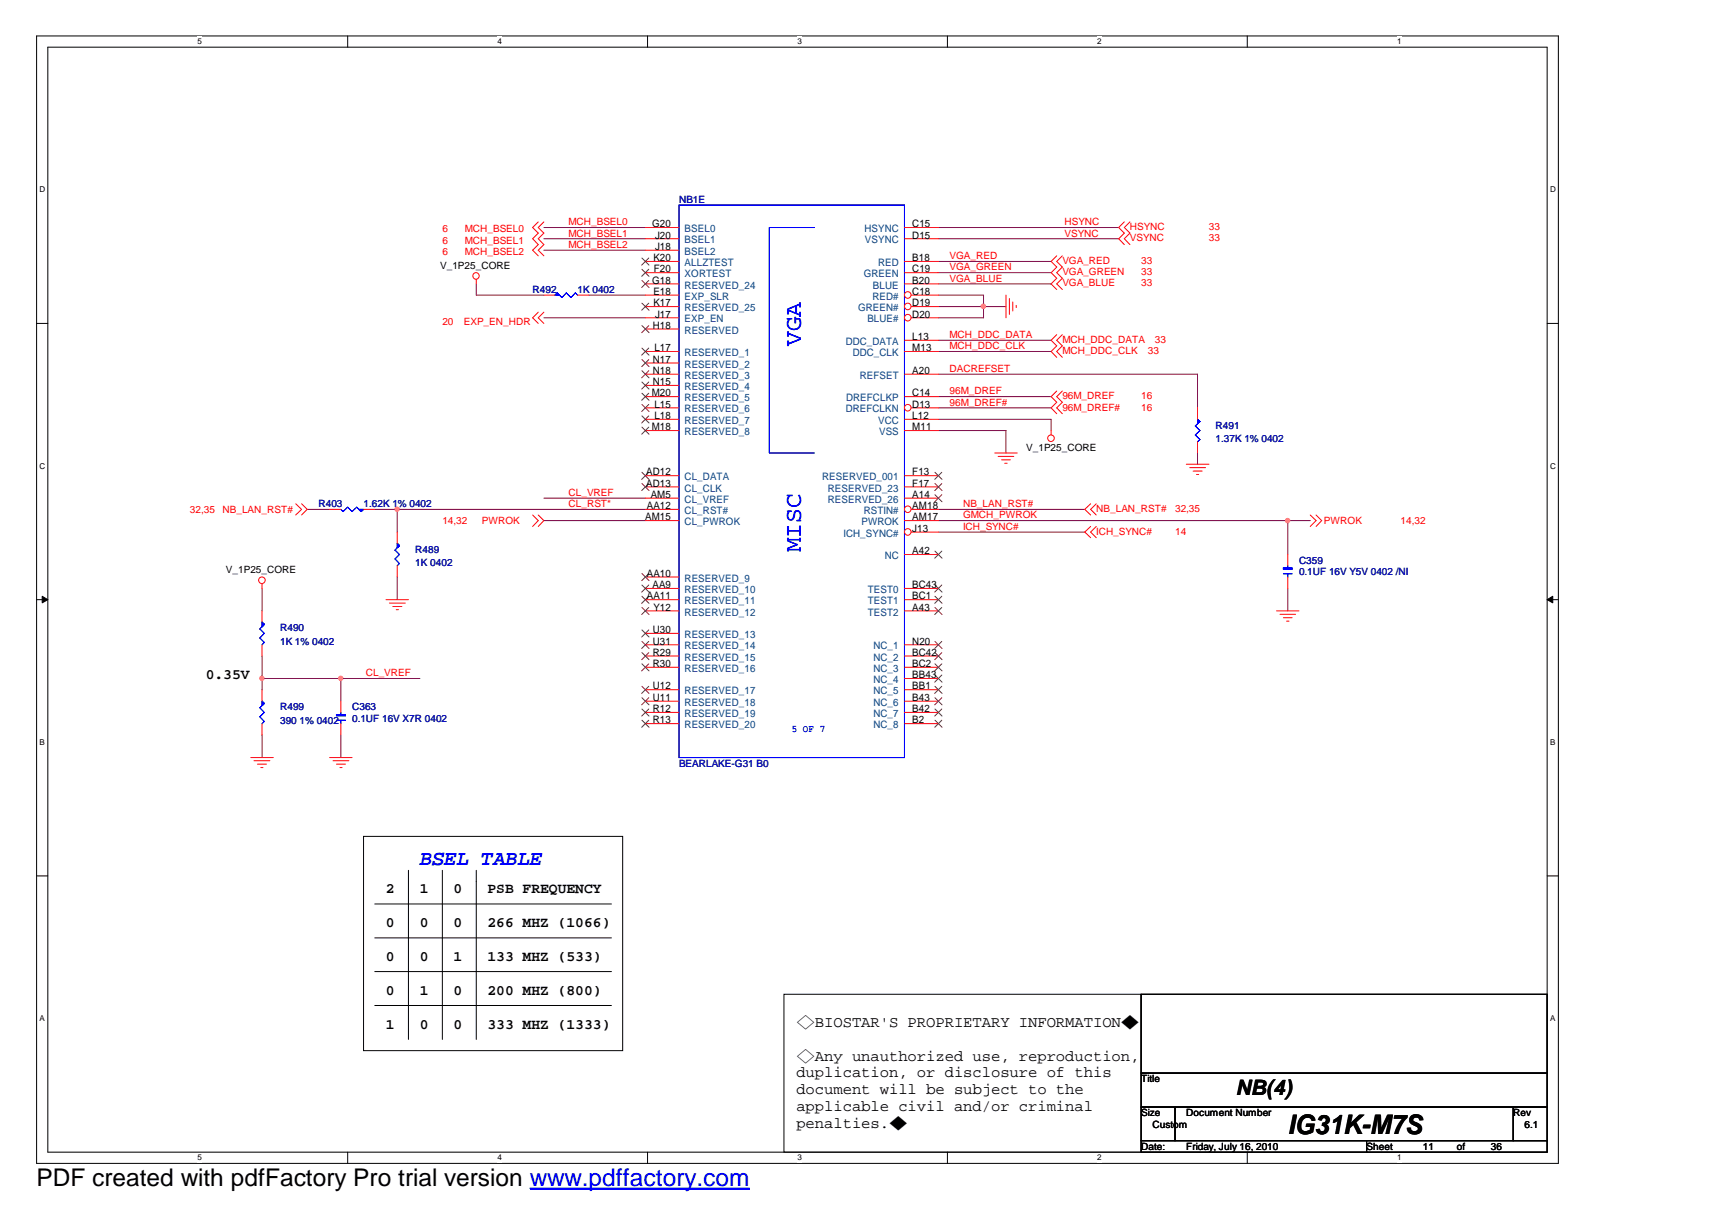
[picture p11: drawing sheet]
<svg xmlns="http://www.w3.org/2000/svg" width="297mm" height="210mm" viewBox="0 0 297 210" stroke-linecap="round" stroke-linejoin="round" font-family="sans-serif">
<path d="M6.3 6.2h264.1v195.6h-264.1zM8.3 8.2h260.1v191.7h-260.1z" fill="none" stroke="#000" stroke-width=".17"/>
<g fill="#fff">
<path d="M34.3 6.4h.8v1.6h-.8z"/>
<path d="M34.3 200h.8v1.6h-.8z"/>
</g>
<path d="M60.3 6.2v2M60.3 199.9v1.9" fill="none" stroke="#000" stroke-width=".17"/>
<g fill="#fff">
<path d="M86.3 6.4h.8v1.6h-.8z"/>
<path d="M86.3 200h.8v1.6h-.8z"/>
</g>
<path d="M112.4 6.2v2M112.4 199.9v1.9" fill="none" stroke="#000" stroke-width=".17"/>
<g fill="#fff">
<path d="M138.3 6.4h.8v1.6h-.8z"/>
<path d="M138.3 200h.8v1.6h-.8z"/>
</g>
<path d="M164.4 6.2v2M164.4 199.9v1.9" fill="none" stroke="#000" stroke-width=".17"/>
<g fill="#fff">
<path d="M190.4 6.4h.7v1.6h-.7z"/>
<path d="M190.4 200h.7v1.6h-.7z"/>
</g>
<path d="M216.4 6.2v2M216.4 199.9v1.9" fill="none" stroke="#000" stroke-width=".17"/>
<g fill="#fff">
<path d="M242.4 6.4h.8v1.6h-.8z"/>
<path d="M242.4 200h.8v1.6h-.8z"/>
<path d="M6.9 32.1h.9v1.6h-.9z"/>
<path d="M268.9 32.1h1v1.6h-1z"/>
<path d="M6.9 80h.9v1.6h-.9z"/>
<path d="M268.9 80h1v1.6h-1z"/>
</g>
<path d="M6.3 56.1h2M268.4 56.1h2" fill="none" stroke="#000" stroke-width=".17"/>
<g fill="#fff">
<path d="M6.9 127.9h.8v1.6h-.8z"/>
<path d="M268.9 127.9h.9v1.6h-.9z"/>
</g>
<path d="M6.3 104h2M268.4 104h2" fill="none" stroke="#000" stroke-width=".17"/>
<g fill="#000" stroke="#000" stroke-width=".17">
<path d="M7.3 103.4l1 .6-1 .6z" fill-rule="evenodd"/>
<path d="M268.4 104l1-.6v1.2z" fill-rule="evenodd"/>
</g>
<g fill="#fff">
<path d="M6.9 175.8h.8v1.6h-.8z"/>
<path d="M268.9 175.8h.9v1.6h-.9z"/>
</g>
<g fill="none" stroke="#000" stroke-width=".17">
<path d="M6.3 151.9h2M63.1 145.1h44.9v37.2h-44.9zM65 156.8h41.1M70.9 151v29.3M76.8 151v29.3M82.6 151v29.3M268.4 151.9h2M65 162.7h41.1M65 168.5h41.1M65 174.4h41.1M136 172.5h62v27.4h-62zM198 172.5h70.4v13.7h-70.4z"/>
<path d="M198 186.2h70.4v5.8h-70.4zM198 192h5.9v5.9h-5.9zM198 197.9h39.1v2h-39.1zM203.9 192h58.7v5.9h-58.7zM237.1 197.9h31.3v2h-31.3zM262.6 192h5.8v5.9h-5.8z"/>
</g>
<g fill="none" stroke="#800040" stroke-width=".17">
<path d="M94.4 39.5h17.6M162.8 39.5h31.3M82.6 49.2v2h11.8M94.4 41.4h17.6M94.4 55.1h17.6M94.4 43.4h17.6M102.2 51.2h9.8M162.8 41.4h31.3M162.8 51.2h7.8v3.9h-7.8M162.8 45.4h19.6M162.8 47.3h19.6M162.8 49.2h19.6"/>
<path d="M162.8 59h19.6M162.8 53.2h11.7M162.8 74.7h11.7v3.9M162.8 72.7h19.6v2M162.8 70.8h19.6M162.8 68.8h19.6M162.8 64.9h45v5.9M162.8 61h19.6M207.8 78.6v1.9M53.3 88.4h3.9M65 88.4h47M68.9 88.4v3.9"/>
<path d="M94.4 86.4h17.6M94.4 90.3h17.6M162.8 88.4h25.4M162.8 90.3h64.5M162.8 92.3h25.4M223.4 90.3v5.9M45.5 102.1v3.9M45.5 113.8v5.8M45.5 117.7h27.4M59.1 117.7v3.9M68.9 100.1v3.9M223.4 102.1v3.9"/>
<path d="M45.5 127.5v3.9M59.1 127.5v3.9"/>
</g>
<g fill="#f0f" stroke="#f0f" stroke-width=".17">
<circle cx="59.1" cy="117.7" r=".37"/>
<circle cx="45.4" cy="117.7" r=".37"/>
<circle cx="223.4" cy="90.3" r=".38"/>
<circle cx="68.9" cy="88.3" r=".37"/>
<circle cx="170.6" cy="53.1" r=".38"/>
</g>
<g fill="none" stroke="#f00" stroke-width=".17">
<path d="M93.4 38.5l-1 1 1 .9-1 1 1 1-1 1 1 1M94.4 38.5l-1 1 1 .9-1 1 1 1-1 1 1 1M112 39.5h5.8M156.9 39.5h5.9M195.1 38.5l-1 1 1 .9-1 1 1 1M196 38.5l-.9 1 .9 .9-.9 1 .9 1M82.6 48.5v.7M93.4 54.2l-1 .9 1 1M94.4 54.2l-1 .9 1 1M112 41.4h5.8M112 43.4h5.8M112 45.4h5.8"/>
<path d="M112 47.3h5.8M112 49.2h5.8M112 51.2h5.8M112 53.2h5.8M112 55.1h5.8M112 57.1h5.8M156.9 41.4h5.9M156.9 45.4h5.9M156.9 47.3h5.9M156.9 49.2h5.9M174.5 51.2v3.9M175.1 51.8v2.7"/>
<path d="M175.7 52.4v1.5M176.3 53v.4M183.3 58.1l-.9 .9 .9 1-.9 1 .9 1M183.3 44.4l-.9 1 .9 .9-.9 1 .9 1-.9 .9 .9 1M184.3 58.1l-1 .9 1 1-1 1 1 1M184.3 44.4l-1 1 1 .9-1 1 1 1-1 .9 1 1M112 61h5.8M112 63h5.8M112 64.9h5.8M112 66.9h5.8M112 68.8h5.8M112 70.8h5.8"/>
<path d="M112 72.7h5.8M112 74.7h5.8M172.6 78.6h3.9M173.2 79.2h2.7M173.8 79.8h1.5M182.4 74.7v.8M183.3 67.8l-.9 1 .9 1-.9 1 .9 1M184.3 67.8l-1 1 1 1-1 1 1 1M207.8 70.8v1.9M207.8 76.6v2M51.3 87.4l1 1-1 .9M52.3 87.4l1 1-1 .9"/>
<path d="M57.2 88.4h1.9M63.1 88.4h1.9M68.9 92.3v1.9M68.9 98.1v2M92.4 89.3l1 1-1 1M93.4 89.3l1 1-1 1M112 88.4h5.8M112 82.5h5.8M112 84.5h5.8M112 86.4h5.8M112 90.3h5.8M174.3 80.4h.5"/>
<path d="M189.2 87.4l-1 1 1 .9M189.2 91.3l-1 1 1 1M190.2 87.4l-1 1 1 .9M190.2 91.3l-1 1 1 1M205.8 80.5h4M206.4 81.1h2.8M207 81.7h1.6M207.6 82.3h.4M223.4 96.2v1.9M227.3 89.3l1 1-1 1M228.3 89.3l1 1-1 1M45.5 101.3v.8"/>
<path d="M45.5 106v1.9M45.5 111.9v1.9M67 104h3.9M67.6 104.6h2.7M68.2 105.2h1.5M68.7 105.8h.4M112 106h5.8M112 104h5.8M112 100.1h5.8M112 102.1h5.8M112 109.9h5.8M112 111.9h5.8"/>
<path d="M112 113.8h5.8M112 115.8h5.8M112 119.6h5.8M221.5 106h3.9M222.1 106.6h2.7M222.7 107.2h1.5M223.2 107.8h.4M223.4 100.1v2M43.5 131.4h3.9M44.1 132h2.7M44.7 132.6h1.5M45.3 133.2h.3"/>
<path d="M57.2 131.4h3.9M57.8 132h2.7M58.4 132.6h1.5M59 133.2h.4M59.1 121.6v2M59.1 125.5v2M112 121.6h5.8M112 123.6h5.8M112 125.5h5.8"/>
<circle cx="82.6" cy="47.9" r=".56"/>
<circle cx="182.4" cy="76" r=".57"/>
<circle cx="45.4" cy="100.7" r=".57"/>
</g>
<path d="M117.8 35.6h39.1v95.8h-39.1zM141.3 39.5h-7.8v39.1h7.8M207.8 72.7l.4 .4-.8 .8 .8 .8-.8 .8 .8 .8-.4 .3M59.1 88.4l.4 .3 .8-.7 .8 .7 .8-.7 .8 .7 .4-.3M68.9 94.2l.4 .4-.8 .8 .8 .8-.8 .8 .8 .8-.4 .3M222.7 99.5h1.5M223.4 98.1v.4M223.4 99.5v.6M45.5 107.9l.3 .4-.7 .8 .7 .8-.7 .8 .7 .7-.3 .5M58.4 124.9h1.5M59.1 123.6v.4M59.1 124.9v.6" fill="none" stroke="#00f" stroke-width=".17"/>
<g fill="#00f" stroke="#00f" stroke-width=".17">
<path d="M58.4 124h1.5v.2h-1.5z" fill-rule="evenodd"/>
<path d="M58.4 124h1.5v.2h-1.5z" fill-rule="evenodd"/>
<path d="M222.7 98.5h1.5v.2h-1.5z" fill-rule="evenodd"/>
<path d="M222.7 98.5h1.5v.2h-1.5z" fill-rule="evenodd"/>
<path d="M207.8 72.7l.4 .4-.4 .4 .4-.4-.4 .4z" fill-rule="evenodd"/>
<path d="M207.8 72.7l.4 .4-.4 .4 .4-.4-.4 .4z" fill-rule="evenodd"/>
<path d="M62.3 88.4h.8l-.4 .3z" fill-rule="evenodd"/>
<path d="M62.3 88.4h.8l-.4 .3z" fill-rule="evenodd"/>
<path d="M68.9 94.2l.4 .4-.4 .4 .4-.4-.4 .4z" fill-rule="evenodd"/>
<path d="M68.9 94.2l.4 .4-.4 .4 .4-.4-.4 .4z" fill-rule="evenodd"/>
<path d="M45.5 107.9l.3 .4-.3 .4 .3-.4-.3 .4z" fill-rule="evenodd"/>
<path d="M45.5 107.9l.3 .4-.3 .4 .3-.4-.3 .4z" fill-rule="evenodd"/>
</g>
<g fill="none" stroke="#804000" stroke-width=".17">
<path d="M111.4 44.8l1.2 1.2M111.4 46.7l1.2 1.2M111.4 48.7l1.2 1.2M111.4 52.6l1.2 1.2M111.4 56.5l1.2 1.2M112.6 44.8l-1.3 1.2M112.6 46.7l-1.3 1.2M112.6 48.7l-1.3 1.2M112.6 52.6l-1.3 1.2M112.6 56.5l-1.3 1.2M111.4 60.4l1.2 1.2M111.4 62.4l1.2 1.2"/>
<path d="M111.4 64.3l1.2 1.2M111.4 66.3l1.2 1.2M111.4 68.2l1.2 1.2M111.4 70.2l1.2 1.2M111.4 72.2l1.2 1.2M111.4 74.1l1.2 1.2M112.6 60.4l-1.3 1.2M112.6 62.4l-1.3 1.2M112.6 64.3l-1.3 1.2M112.6 66.3l-1.3 1.2M112.6 68.2l-1.3 1.2M112.6 70.2l-1.3 1.2"/>
<path d="M112.6 72.2l-1.3 1.2M112.6 74.1l-1.3 1.2M111.4 99.5l1.2 1.2M111.4 81.9l1.2 1.3M111.4 83.9l1.2 1.2M112.6 99.5l-1.3 1.2M112.6 81.9l-1.3 1.3M112.6 83.9l-1.3 1.2M111.4 101.5l1.2 1.2M111.4 103.4l1.2 1.3M111.4 105.4l1.2 1.2M111.4 109.3l1.2 1.2"/>
<path d="M111.4 111.3l1.2 1.2M111.4 113.2l1.2 1.2M111.4 115.2l1.2 1.2M111.4 119.1l1.2 1.2M112.6 101.5l-1.3 1.2M112.6 103.4l-1.3 1.3M112.6 105.4l-1.3 1.2M112.6 109.3l-1.3 1.2M112.6 111.3l-1.3 1.2M112.6 113.2l-1.3 1.2M112.6 115.2l-1.3 1.2M112.6 119.1l-1.3 1.2"/>
<path d="M111.4 121l1.2 1.3M111.4 123l1.2 1.2M111.4 124.9l1.2 1.3M112.6 121l-1.3 1.3M112.6 123l-1.3 1.2M112.6 124.9l-1.3 1.3"/>
</g>
<circle cx="157.5" cy="51.2" r=".57" fill="#fff" stroke="#f00" stroke-width=".17"/>
<path d="M158.1 51.2h4.7" fill="none" stroke="#f00" stroke-width=".17"/>
<circle cx="157.5" cy="53.2" r=".57" fill="#fff" stroke="#f00" stroke-width=".17"/>
<path d="M158.1 53.2h4.7" fill="none" stroke="#f00" stroke-width=".17"/>
<circle cx="157.5" cy="55.1" r=".57" fill="#fff" stroke="#f00" stroke-width=".17"/>
<path d="M156.9 59h5.9M158.1 55.1h4.7M156.9 61h5.9M156.9 64.9h5.9M156.9 68.8h5.9" fill="none" stroke="#f00" stroke-width=".17"/>
<circle cx="157.5" cy="70.7" r=".57" fill="#fff" stroke="#f00" stroke-width=".17"/>
<path d="M156.9 72.7h5.9M156.9 74.7h5.9M158.1 70.8h4.7M156.9 82.5h5.9M156.9 84.5h5.9M156.9 86.4h5.9" fill="none" stroke="#f00" stroke-width=".17"/>
<path d="M162.2 81.9l1.2 1.3M162.2 83.9l1.2 1.2M162.2 85.8l1.2 1.3M163.4 81.9l-1.2 1.3M163.4 83.9l-1.2 1.2M163.4 85.8l-1.2 1.3" fill="none" stroke="#804000" stroke-width=".17"/>
<circle cx="157.5" cy="88.3" r=".57" fill="#fff" stroke="#f00" stroke-width=".17"/>
<path d="M156.9 90.3h5.9M158.1 88.4h4.7" fill="none" stroke="#f00" stroke-width=".17"/>
<circle cx="157.5" cy="92.3" r=".57" fill="#fff" stroke="#f00" stroke-width=".17"/>
<g fill="none" stroke="#f00" stroke-width=".17">
<path d="M94.4 51.2h1.9M100.2 51.2h2M156.9 96.2h5.9M158.1 92.3h4.7M45.5 119.6v2M156.9 102.1h5.9M156.9 104h5.9M156.9 106h5.9M156.9 111.9h5.9M156.9 113.8h5.9M156.9 115.8h5.9M156.9 117.7h5.9"/>
<path d="M156.9 119.6h5.9M45.5 125.5v2M156.9 121.6h5.9M156.9 123.6h5.9M156.9 125.5h5.9"/>
</g>
<g fill="none" stroke="#804000" stroke-width=".17">
<path d="M162.2 95.6l1.2 1.2M163.4 95.6l-1.2 1.2M162.2 101.5l1.2 1.2M162.2 103.4l1.2 1.3M162.2 105.4l1.2 1.2M162.2 111.3l1.2 1.2M162.2 113.2l1.2 1.2M162.2 115.2l1.2 1.2M162.2 117.1l1.2 1.2M162.2 119.1l1.2 1.2M163.4 101.5l-1.2 1.2M163.4 103.4l-1.2 1.3"/>
<path d="M163.4 105.4l-1.2 1.2M163.4 111.3l-1.2 1.2M163.4 113.2l-1.2 1.2M163.4 115.2l-1.2 1.2M163.4 117.1l-1.2 1.2M163.4 119.1l-1.2 1.2M162.2 121l1.2 1.3M162.2 123l1.2 1.2M162.2 124.9l1.2 1.3M163.4 121l-1.2 1.3M163.4 123l-1.2 1.2M163.4 124.9l-1.2 1.3"/>
</g>
<path d="M96.3 51.2l.4-.4 .8 .8 .8-.8 .8 .8 .7-.8 .4 .4M45.5 121.6l.3 .4-.7 .8 .7 .8-.7 .7 .7 .9-.3 .3" fill="none" stroke="#00f" stroke-width=".17"/>
<g fill="#00f" stroke="#00f" stroke-width=".17">
<path d="M96.7 50.8l.4 .4h-.8l.4-.4 .4 .4z" fill-rule="evenodd"/>
<path d="M96.7 50.8l.4 .4h-.8l.4-.4 .4 .4z" fill-rule="evenodd"/>
<path d="M45.5 121.6l.3 .4-.3 .4 .3-.4-.3 .4z" fill-rule="evenodd"/>
<path d="M45.5 121.6l.3 .4-.3 .4 .3-.4-.3 .4z" fill-rule="evenodd"/>
</g>
<g fill="#f0f" stroke="#f0f" stroke-width=".17">
<circle cx="59.1" cy="117.7" r=".37"/>
<circle cx="45.4" cy="117.7" r=".37"/>
<circle cx="223.4" cy="90.3" r=".38"/>
<circle cx="68.9" cy="88.3" r=".37"/>
<circle cx="170.6" cy="53.1" r=".38"/>
</g>
<path d="M91.9 206.1h38.1" fill="none" stroke="#00f" stroke-width=".18"/>
<path d="M91.9 206.3h38.1" fill="none" stroke="#00f" stroke-width=".3"/>
<text font-size="4.7" x="223.4" y="196.7">IG31K-M7S</text>
<text font-size="4.2" x="6.3" y="205.7">PDF created with pdfFactory Pro trial version www.pdffactory.com</text>
<g font-size="4.1" fill="#00f">
<text x="138.9" y="60" transform="rotate(-90 138.9 60)">VGA</text>
<text x="138.9" y="95.8" transform="rotate(-90 138.9 95.8)">MISC</text>
</g>
<text font-size="3.7" fill="#00f" x="72.9" y="150.1">BSEL TABLE</text>
<text font-size="3.7" x="214.4" y="189.9">NB(4)</text>
<g font-size="2.7">
<text x="138.2" y="178.2">◇BIOSTAR'S PROPRIETARY INFORMATION◆</text>
<text x="138.2" y="184">◇Any unauthorized use, reproduction,</text>
<text x="138.2" y="186.9">duplication, or disclosure of this</text>
<text x="138.2" y="189.8">document will be subject to the</text>
<text x="138.2" y="192.8">applicable civil and/or criminal</text>
<text x="138.2" y="195.7">penalties.◆</text>
</g>
<g font-size="2.5">
<text x="35.7" y="117.8">0.35V</text>
<text x="67" y="155">2</text>
<text x="72.9" y="155">1</text>
<text x="78.7" y="155">0</text>
<text x="84.6" y="155">PSB FREQUENCY</text>
<text x="67" y="160.8">0</text>
<text x="72.9" y="160.8">0</text>
<text x="78.7" y="160.8">0</text>
<text x="84.6" y="160.8">266 MHZ (1066)</text>
<text x="67" y="166.7">0</text>
<text x="72.9" y="166.7">0</text>
<text x="78.7" y="166.7">1</text>
<text x="84.6" y="166.7">133 MHZ (533)</text>
<text x="67" y="172.6">0</text>
<text x="72.9" y="172.6">1</text>
<text x="78.7" y="172.6">0</text>
<text x="84.6" y="172.6">200 MHZ (800)</text>
<text x="67" y="178.4">1</text>
<text x="72.9" y="178.4">0</text>
<text x="78.7" y="178.4">0</text>
<text x="84.6" y="178.4">333 MHZ (1333)</text>
</g>
<g font-size="1.8">
<text x="113.2" y="39.4">G20</text>
<text x="113.7" y="41.4">J20</text>
<text x="158.3" y="39.4">C15</text>
<text x="158.3" y="41.4">D15</text>
<text x="113.4" y="45.3">K20</text>
<text x="113.5" y="47.3">F20</text>
<text x="113.7" y="43.4">J18</text>
<text x="158.3" y="45.3">B18</text>
<text x="158.3" y="47.3">C19</text>
<text x="113.2" y="49.2">G18</text>
<text x="113.4" y="51.2">E18</text>
<text x="113.4" y="53.1">K17</text>
<text x="158.3" y="49.2">B20</text>
<text x="158.3" y="51.2">C18</text>
<text x="158.3" y="53.1">D19</text>
<text x="113.3" y="57">H18</text>
<text x="113.7" y="55.1">J17</text>
<text x="158.3" y="55.1">D20</text>
<text x="158.3" y="59">L13</text>
<text x="113.3" y="62.9">N17</text>
<text x="113.3" y="64.9">N18</text>
<text x="113.5" y="60.9">L17</text>
<text x="158.3" y="60.9">M13</text>
<text x="158.3" y="64.9">A20</text>
<text x="113.1" y="68.8">M20</text>
<text x="113.3" y="66.8">N15</text>
<text x="113.5" y="70.7">L15</text>
<text x="158.3" y="68.8">C14</text>
<text x="158.3" y="70.7">D13</text>
<text x="113.1" y="74.6">M18</text>
<text x="113.5" y="72.7">L18</text>
<text x="158.3" y="72.7">L12</text>
<text x="158.3" y="74.6">M11</text>
<text x="112.1" y="82.5">AD12</text>
<text x="158.3" y="82.5">F13</text>
<text x="112.1" y="84.4">AD13</text>
<text x="112.2" y="88.3">AA12</text>
<text x="112.9" y="86.4">AM5</text>
<text x="158.3" y="84.4">F17</text>
<text x="158.3" y="86.4">A14</text>
<text x="158.3" y="88.3">AM18</text>
<text x="111.9" y="90.3">AM15</text>
<text x="158.3" y="90.3">AM17</text>
<text x="158.3" y="92.3">J13</text>
<text x="112.2" y="100">AA10</text>
<text x="158.3" y="96.2">A42</text>
<text x="112.2" y="104">AA11</text>
<text x="113.2" y="102">AA9</text>
<text x="113.4" y="105.9">Y12</text>
<text x="158.3" y="102">BC43</text>
<text x="158.3" y="104">BC1</text>
<text x="158.3" y="105.9">A43</text>
<text x="113.3" y="109.8">U30</text>
<text x="113.3" y="111.8">U31</text>
<text x="113.3" y="113.8">R29</text>
<text x="158.3" y="111.8">N20</text>
<text x="158.3" y="113.8">BC42</text>
<text x="113.3" y="115.7">R30</text>
<text x="113.3" y="119.6">U12</text>
<text x="158.3" y="115.7">BC2</text>
<text x="158.3" y="117.7">BB43</text>
<text x="158.3" y="119.6">BB1</text>
<text x="113.3" y="121.6">U11</text>
<text x="113.3" y="123.5">R12</text>
<text x="113.3" y="125.5">R13</text>
<text x="158.3" y="121.6">B43</text>
<text x="158.3" y="123.5">B42</text>
<text x="158.3" y="125.5">B2</text>
</g>
<g font-size="1.8" fill="#004080">
<text x="118.8" y="40.3">BSEL0</text>
<text x="150" y="40.3">HSYNC</text>
<text x="118.8" y="42.2">BSEL1</text>
<text x="118.8" y="44.2">BSEL2</text>
<text x="118.8" y="46.2">ALLZTEST</text>
<text x="150.1" y="42.2">VSYNC</text>
<text x="152.4" y="46.2">RED</text>
<text x="118.8" y="48.1">XORTEST</text>
<text x="118.8" y="50.1">RESERVED_24</text>
<text x="118.8" y="52">EXP_SLR</text>
<text x="118.8" y="54">RESERVED_25</text>
<text x="148.9" y="54">GREEN#</text>
<text x="149.9" y="48.1">GREEN</text>
<text x="151.4" y="52">RED#</text>
<text x="151.5" y="50.1">BLUE</text>
<text x="118.8" y="55.9">EXP_EN</text>
<text x="118.8" y="57.9">RESERVED</text>
<text x="146.7" y="59.8">DDC_DATA</text>
<text x="150.5" y="55.9">BLUE#</text>
<text x="118.8" y="61.8">RESERVED_1</text>
<text x="118.8" y="63.8">RESERVED_2</text>
<text x="118.8" y="65.7">RESERVED_3</text>
<text x="148" y="61.8">DDC_CLK</text>
<text x="149.2" y="65.7">REFSET</text>
<text x="118.8" y="67.7">RESERVED_4</text>
<text x="118.8" y="69.6">RESERVED_5</text>
<text x="118.8" y="71.6">RESERVED_6</text>
<text x="146.7" y="71.6">DREFCLKN</text>
<text x="146.8" y="69.6">DREFCLKP</text>
<text x="118.8" y="73.5">RESERVED_7</text>
<text x="118.8" y="75.5">RESERVED_8</text>
<text x="152.4" y="73.5">VCC</text>
<text x="152.5" y="75.5">VSS</text>
<text x="118.8" y="83.3">CL_DATA</text>
<text x="142.7" y="83.3">RESERVED_001</text>
<text x="118.8" y="85.3">CL_CLK</text>
<text x="118.8" y="87.2">CL_VREF</text>
<text x="118.8" y="89.2">CL_RST#</text>
<text x="143.6" y="85.3">RESERVED_23</text>
<text x="143.6" y="87.2">RESERVED_26</text>
<text x="149.9" y="89.2">RSTIN#</text>
<text x="118.8" y="91.1">CL_PWROK</text>
<text x="146.3" y="93.1">ICH_SYNC#</text>
<text x="149.5" y="91.1">PWROK</text>
<text x="118.8" y="100.9">RESERVED_9</text>
<text x="153.5" y="97">NC</text>
<text x="118.8" y="102.9">RESERVED_10</text>
<text x="118.8" y="104.8">RESERVED_11</text>
<text x="118.8" y="106.8">RESERVED_12</text>
<text x="150.6" y="102.9">TEST0</text>
<text x="150.6" y="104.8">TEST1</text>
<text x="150.6" y="106.8">TEST2</text>
<text x="118.8" y="110.7">RESERVED_13</text>
<text x="118.8" y="112.7">RESERVED_14</text>
<text x="151.6" y="112.7">NC_1</text>
<text x="118.8" y="114.6">RESERVED_15</text>
<text x="118.8" y="116.6">RESERVED_16</text>
<text x="151.6" y="114.6">NC_2</text>
<text x="151.6" y="116.6">NC_3</text>
<text x="151.6" y="118.5">NC_4</text>
<text x="118.8" y="120.5">RESERVED_17</text>
<text x="118.8" y="122.4">RESERVED_18</text>
<text x="118.8" y="124.4">RESERVED_19</text>
<text x="151.6" y="120.5">NC_5</text>
<text x="151.6" y="122.4">NC_6</text>
<text x="151.6" y="124.4">NC_7</text>
<text x="118.8" y="126.3">RESERVED_20</text>
<text x="151.6" y="126.3">NC_8</text>
</g>
<g font-size="1.7" fill="#000080">
<text x="117.8" y="35.2">NB1E</text>
<text x="92.4" y="50.9">R492</text>
<text x="100.2" y="50.9">1K 0402</text>
<text x="210.9" y="74.4">R491</text>
<text x="210.9" y="76.7">1.37K 1% 0402</text>
<text x="55.2" y="88">R403</text>
<text x="63.1" y="88">1.62K 1% 0402</text>
<text x="72.1" y="95.9">R489</text>
<text x="72.1" y="98.2">1K 0402</text>
<text x="225.4" y="99.8">0.1UF 16V Y5V 0402 /NI</text>
<text x="225.4" y="97.8">C359</text>
<text x="48.6" y="109.5">R490</text>
<text x="48.6" y="111.9">1K 1% 0402</text>
<text x="48.6" y="123.2">R499</text>
<text x="48.6" y="125.6">390</text>
<text x="52" y="125.6">1% 0402</text>
<text x="61.1" y="125.2">0.1UF 16V X7R 0402</text>
<text x="61.1" y="123.2">C363</text>
<text x="117.8" y="133">BEARLAKE-G31 B0</text>
</g>
<g font-size="1.7" fill="#f00">
<text x="76.8" y="40.3">6</text>
<text x="80.6" y="40.3">MCH_BSEL0</text>
<text x="98.6" y="41">MCH_BSEL1</text>
<text x="98.6" y="39.1">MCH_BSEL0</text>
<text x="184.7" y="39.1">HSYNC</text>
<text x="184.7" y="41">VSYNC</text>
<text x="196" y="39.9">HSYNC</text>
<text x="196" y="41.9">VSYNC</text>
<text x="209.8" y="39.9">33</text>
<text x="209.8" y="41.9">33</text>
<text x="76.8" y="42.3">6</text>
<text x="76.8" y="44.2">6</text>
<text x="80.6" y="42.3">MCH_BSEL1</text>
<text x="80.6" y="44.2">MCH_BSEL2</text>
<text x="98.6" y="43">MCH_BSEL2</text>
<text x="164.8" y="45">VGA_RED</text>
<text x="164.8" y="46.9">VGA_GREEN</text>
<text x="184.3" y="45.8">VGA_RED</text>
<text x="184.3" y="47.7">VGA_GREEN</text>
<text x="198" y="45.8">33</text>
<text x="198" y="47.7">33</text>
<text x="164.8" y="48.9">VGA_BLUE</text>
<text x="184.3" y="49.7">VGA_BLUE</text>
<text x="198" y="49.7">33</text>
<text x="76.8" y="56.4">20</text>
<text x="80.5" y="56.4">EXP_EN_HDR</text>
<text x="164.8" y="58.6">MCH_DDC_DATA</text>
<text x="184.3" y="59.5">MCH_DDC_DATA</text>
<text x="200.4" y="59.5">33</text>
<text x="164.8" y="64.5">DACREFSET</text>
<text x="164.8" y="60.6">MCH_DDC_CLK</text>
<text x="184.3" y="61.4">MCH_DDC_CLK</text>
<text x="199.2" y="61.4">33</text>
<text x="164.8" y="70.4">96M_DREF#</text>
<text x="164.8" y="68.4">96M_DREF</text>
<text x="184.3" y="69.2">96M_DREF</text>
<text x="184.3" y="71.2">96M_DREF#</text>
<text x="198" y="69.2">16</text>
<text x="198" y="71.2">16</text>
<text x="32.9" y="89">32,35</text>
<text x="38.6" y="89">NB_LAN_RST#</text>
<text x="98.6" y="86">CL_VREF</text>
<text x="98.6" y="88">CL_RST*</text>
<text x="167.1" y="88">NB_LAN_RST#</text>
<text x="167.1" y="89.9">GMCH_PWROK</text>
<text x="190.2" y="88.8">NB_LAN_RST#</text>
<text x="203.9" y="88.8">32,35</text>
<text x="76.8" y="90.9">14,32</text>
<text x="83.6" y="90.9">PWROK</text>
<text x="167.1" y="91.9">ICH_SYNC#</text>
<text x="190.2" y="92.7">ICH_SYNC#</text>
<text x="203.9" y="92.7">14</text>
<text x="229.7" y="90.9">PWROK</text>
<text x="243" y="90.9">14,32</text>
<text x="63.5" y="117.3">CL_VREF</text>
</g>
<g font-size="1.7">
<text x="76.4" y="46.6">V_1P25_CORE</text>
<text x="178.1" y="78.2">V_1P25_CORE</text>
<text x="39.2" y="99.4">V_1P25_CORE</text>
<text x="198" y="187.8">Title</text>
<text x="198" y="193.6">Size</text>
<text x="200" y="195.6">Custom</text>
<text x="205.8" y="193.6">Document Number</text>
<text x="262.6" y="193.6">Rev</text>
<text x="264.5" y="195.6">6.1</text>
<text x="198" y="199.5">Date:</text>
<text x="205.8" y="199.5">Friday, July 16, 2010</text>
<text x="237.1" y="199.5">Sheet</text>
<text x="246.9" y="199.5">11</text>
<text x="252.8" y="199.5">of</text>
<text x="258.7" y="199.5">36</text>
</g>
<text font-size="1.7" fill="#00f" x="137.4" y="126.9">5 OF 7</text>
<g font-size="1.4">
<text x="34.3" y="7.7">5</text>
<text x="86.3" y="7.7">4</text>
<text x="138.3" y="7.7">3</text>
<text x="190.4" y="7.7">2</text>
<text x="242.4" y="7.7">1</text>
<text x="6.9" y="33.4">D</text>
<text x="268.9" y="33.4">D</text>
<text x="6.9" y="81.3">C</text>
<text x="268.9" y="81.3">C</text>
<text x="6.9" y="129.2">B</text>
<text x="268.9" y="129.2">B</text>
<text x="6.9" y="177.1">A</text>
<text x="268.9" y="177.1">A</text>
<text x="34.3" y="201.3">5</text>
<text x="86.3" y="201.3">4</text>
<text x="138.3" y="201.3">3</text>
<text x="190.4" y="201.3">2</text>
<text x="242.4" y="201.3">1</text>
</g>
</svg>
